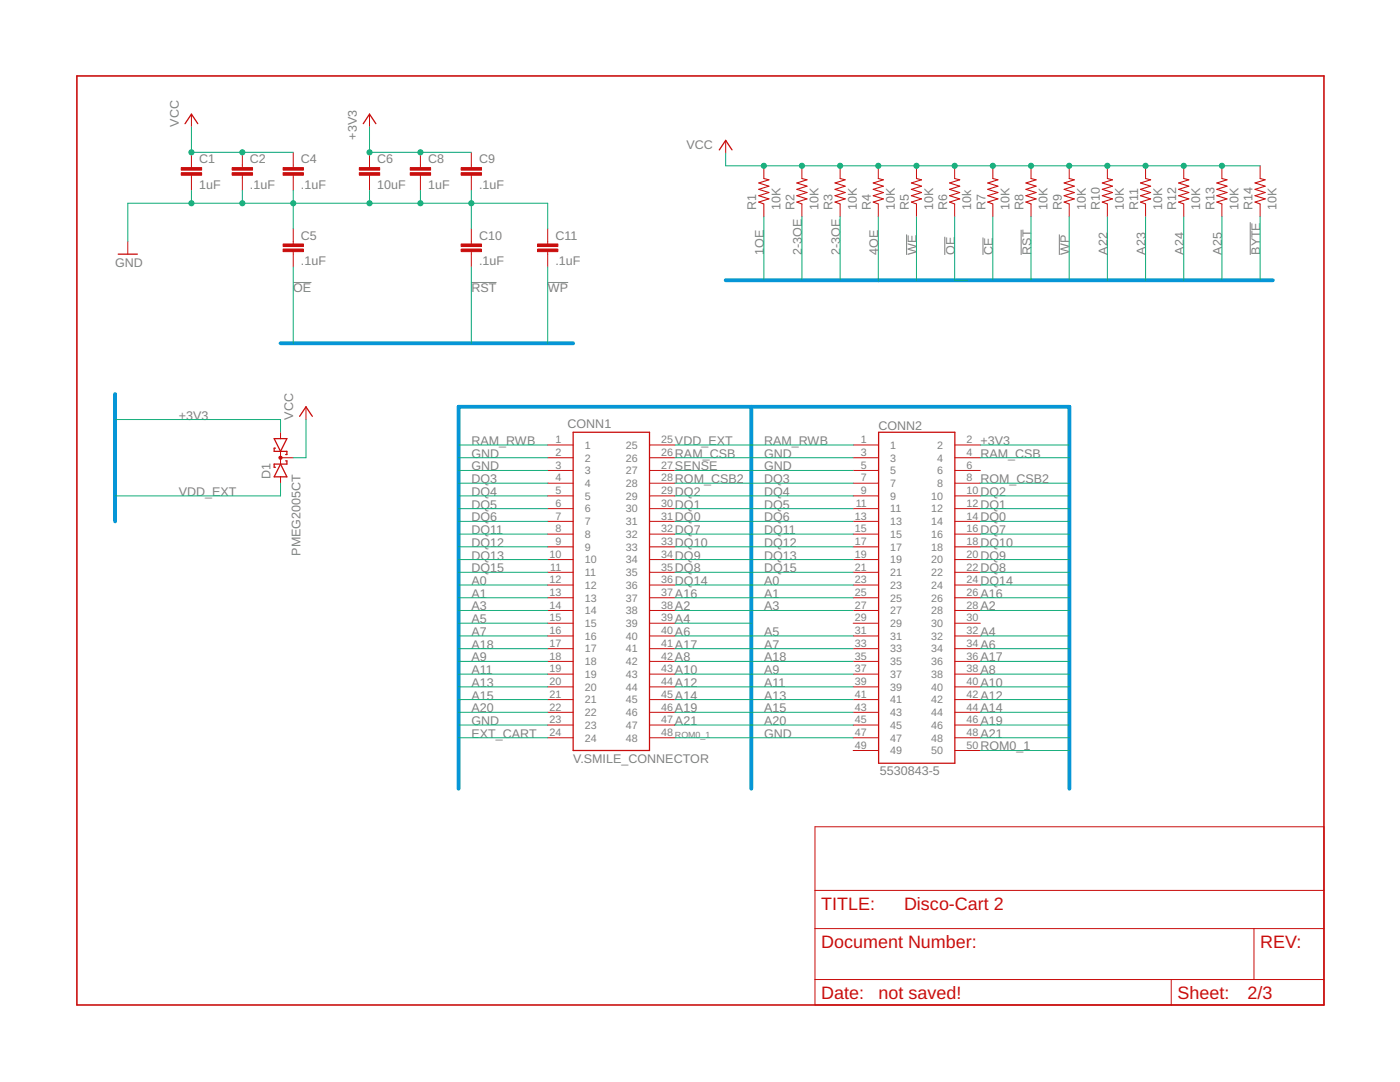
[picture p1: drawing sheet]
<svg xmlns="http://www.w3.org/2000/svg" width="279mm" height="216mm" viewBox="0 0 279 216" stroke-linecap="round" stroke-linejoin="round" font-family="sans-serif">
<path d="M58.5 56.4h3.6M94.1 56.4h5M109.3 56.4h4.1M180.9 46.8v4.1M188.6 47.2v3.7M196.2 47.4v3.5M203.8 45.8v5.1M211.4 46.8v4.1M249.5 44.3v6.6" fill="none" stroke="#808080" stroke-width=".2"/>
<path d="M15.3 15.2h248.9v185.3h-248.9z" fill="none" stroke="#c90d0c" stroke-width=".32"/>
<g fill="none" stroke="#c90d0c" stroke-width=".2">
<path d="M38.2 22.8v2.5M38.2 30.4v3M38.2 35v3M48.4 30.4v3M48.4 35v3M58.5 30.4v3M58.5 35v3M73.7 22.8v2.5M73.7 30.4v3M73.7 35v3M83.9 30.4v3M83.9 35v3"/>
<path d="M94.1 30.4v3M94.1 35v3M144.8 28v2.5M152.4 33.1v2.5M160 33.1v2.5M167.7 33.1v2.5M175.3 33.1v2.5M182.9 33.1v2.5M190.5 33.1v2.5M198.1 33.1v2.5M205.8 33.1v2.5M213.4 33.1v2.5"/>
<path d="M221 33.1v2.5M228.6 33.1v2.5M236.2 33.1v2.5M243.9 33.1v2.5M251.5 33.1v2.5M25.5 48.2v2.5M58.5 45.6v3.1M58.5 50.2v3.1M94.1 45.6v3.1M94.1 50.2v3.1M109.3 45.6v3.1M109.3 50.2v3.1"/>
<path d="M152.4 40.7v2.5M160 40.7v2.5M167.7 40.7v2.5M175.3 40.7v2.5M182.9 40.7v2.5M190.5 40.7v2.5M198.1 40.7v2.5M205.8 40.7v2.5M213.4 40.7v2.5M221 40.7v2.5M228.6 40.7v2.5M236.2 40.7v2.5"/>
<path d="M243.9 40.7v2.5M251.5 40.7v2.5M56 86.3v1.2M56 90.1v2.5M56 95.1v1.3M56 91.3h2.5M61.1 81.2v2.5M109.3 91.3h5.1M109.3 88.8h5.1M109.3 93.9h5.1M109.3 96.4h5.1M109.3 99h5.1"/>
<path d="M129.6 91.3h5.1M129.6 88.8h5.1M129.6 93.9h5.1M129.6 96.4h5.1M129.6 99h5.1M170.3 91.3h5M170.3 88.8h5M170.3 93.9h5M170.3 96.4h5M170.3 99h5M190.6 91.3h5M190.6 88.8h5"/>
<path d="M190.6 93.9h5M190.6 96.4h5M190.6 99h5M109.3 101.5h5.1M109.3 104h5.1M109.3 106.6h5.1M109.3 109.1h5.1M109.3 111.7h5.1M109.3 114.2h5.1M109.3 116.7h5.1M109.3 119.3h5.1M129.6 101.5h5.1"/>
<path d="M129.6 104h5.1M129.6 106.6h5.1M129.6 109.1h5.1M129.6 111.7h5.1M129.6 114.2h5.1M129.6 116.7h5.1M129.6 119.3h5.1M170.3 101.5h5M170.3 104h5M170.3 106.6h5M170.3 109.1h5M170.3 111.7h5"/>
<path d="M170.3 114.2h5M170.3 116.7h5M170.3 119.3h5M190.6 101.5h5M190.6 104h5M190.6 106.6h5M190.6 109.1h5M190.6 111.7h5M190.6 114.2h5M190.6 116.7h5M190.6 119.3h5M109.3 121.8h5.1"/>
<path d="M109.3 124.4h5.1M109.3 126.9h5.1M109.3 129.4h5.1M109.3 132h5.1M109.3 134.5h5.1M109.3 137.1h5.1M109.3 139.6h5.1M129.6 121.8h5.1M129.6 124.4h5.1M129.6 126.9h5.1M129.6 129.4h5.1M129.6 132h5.1"/>
<path d="M129.6 134.5h5.1M129.6 137.1h5.1M129.6 139.6h5.1M170.3 121.8h5M170.3 124.4h5M170.3 126.9h5M170.3 129.4h5M170.3 132h5M170.3 134.5h5M170.3 137.1h5M170.3 139.6h5M190.6 121.8h5"/>
<path d="M190.6 124.4h5M190.6 126.9h5M190.6 129.4h5M190.6 132h5M190.6 134.5h5M190.6 137.1h5M190.6 139.6h5M109.3 142.1h5.1M109.3 144.7h5.1M109.3 147.2h5.1M129.6 142.1h5.1M129.6 144.7h5.1"/>
<path d="M129.6 147.2h5.1M170.3 142.1h5M170.3 144.7h5M170.3 147.2h5M170.3 149.8h5M190.6 142.1h5M190.6 144.7h5M190.6 147.2h5M190.6 149.8h5M162.6 165h101.6v35.5h-101.6zM162.6 177.7h101.6M162.6 185.3h101.6"/>
<path d="M162.6 195.5h101.6M233.7 195.5v5M250.3 185.3v10.2"/>
</g>
<g fill="none" stroke="#c90d0c" stroke-width=".21">
<path d="M152.4 35.6l1.1 .3-2.1 .6 2.1 .6-2.1 .7 2.1 .6-2.1 .7 2.1 .6-2.1 .6 1 .4M160 35.6l1.1 .3-2.1 .6 2.1 .6-2.1 .7 2.1 .6-2.1 .7 2.1 .6-2.1 .6 1 .4M167.7 35.6l1 .3-2.1 .6 2.1 .6-2.1 .7 2.1 .6-2.1 .7 2.1 .6-2.1 .6 1.1 .4M175.3 35.6l1 .3-2 .6 2 .6-2 .7 2 .6-2 .7 2 .6-2 .6 1 .4M182.9 35.6l1 .3-2 .6 2 .6-2 .7 2 .6-2 .7 2 .6-2 .6 1 .4M190.5 35.6l1 .3-2 .6 2 .6-2 .7 2 .6-2 .7 2 .6-2 .6 1 .4M198.1 35.6l1.1 .3-2.1 .6 2.1 .6-2.1 .7 2.1 .6-2.1 .7 2.1 .6-2.1 .6 1 .4M205.8 35.6l1 .3-2.1 .6 2.1 .6-2.1 .7 2.1 .6-2.1 .7 2.1 .6-2.1 .6 1.1 .4M213.4 35.6l1 .3-2 .6 2 .6-2 .7 2 .6-2 .7 2 .6-2 .6 1 .4M221 35.6l1 .3-2 .6 2 .6-2 .7 2 .6-2 .7 2 .6-2 .6 1 .4M228.6 35.6l1 .3-2 .6 2 .6-2 .7 2 .6-2 .7 2 .6-2 .6 1 .4M236.2 35.6l1.1 .3-2.1 .6 2.1 .6-2.1 .7 2.1 .6-2.1 .7 2.1 .6-2.1 .6 1 .4"/>
<path d="M243.9 35.6l1 .3-2.1 .6 2.1 .6-2.1 .7 2.1 .6-2.1 .7 2.1 .6-2.1 .6 1.1 .4M251.5 35.6l1 .3-2 .6 2 .6-2 .7 2 .6-2 .7 2 .6-2 .6 1 .4"/>
</g>
<path d="M36.9 24.7l1.3-1.9 1.3 1.9M72.5 24.7l1.2-1.9 1.3 1.9M143.6 29.9l1.2-1.9 1.3 1.9M23.6 50.7h3.8M54.7 87.5h2.6l-1.3 2.6zM55 89.4h-.3v.7h2.6v.6h-.3M56 92.6l1.3 2.5h-2.6zM57 92h.3v.6h-2.6v.6h.3M59.8 83.1l1.3-1.9 1.2 1.9M114.4 86.3h15.2v63.5h-15.2zM175.3 86.3h15.3v66h-15.3z" fill="none" stroke="#c90d0c" stroke-width=".25"/>
<circle cx="56" cy="91.3" r=".33" fill="#c90d0c" stroke="#c90d0c" stroke-width=".2"/>
<g fill="#c90d0c" stroke="#c90d0c" stroke-width=".2">
<path d="M36.2 34.5h4v.5h-4z"/>
<path d="M36.2 33.4h4v.6h-4z"/>
<path d="M46.3 34.5h4.1v.5h-4.1z"/>
<path d="M46.3 33.4h4.1v.6h-4.1z"/>
<path d="M56.5 34.5h4.1v.5h-4.1z"/>
<path d="M56.5 33.4h4.1v.6h-4.1z"/>
<path d="M71.7 34.5h4.1v.5h-4.1z"/>
<path d="M71.7 33.4h4.1v.6h-4.1z"/>
<path d="M81.9 34.5h4v.5h-4z"/>
<path d="M81.9 33.4h4v.6h-4z"/>
<path d="M92 34.5h4.1v.5h-4.1z"/>
<path d="M92 33.4h4.1v.6h-4.1z"/>
<path d="M56.5 49.7h4.1v.5h-4.1z"/>
<path d="M56.5 48.7h4.1v.5h-4.1z"/>
<path d="M92 49.7h4.1v.5h-4.1z"/>
<path d="M92 48.7h4.1v.5h-4.1z"/>
<path d="M107.3 49.7h4v.5h-4z"/>
<path d="M107.3 48.7h4v.5h-4z"/>
</g>
<path d="M144.8 55.9h109.2M23 78.6v25.4M56 68.5h58.4M149.9 81.2v76.2M91.5 157.4v-76.2h121.9v76.2" fill="none" stroke="#0696d7" stroke-width=".76"/>
<g fill="none" stroke="#0dab76" stroke-width=".2">
<path d="M38.2 25.3v5.1h20.3M38.2 38v2.6M48.4 38v2.6M58.5 38v7.6M73.7 25.3v5.1h20.4M73.7 38v2.6M83.9 38v2.6M94.1 38v7.6M144.8 30.5v2.6h106.7M58.5 53.3v15.2M94.1 53.3v15.2M109.3 45.6v-5h-83.8v7.6"/>
<path d="M109.3 53.3v15.2M152.4 43.2v12.7M160 43.2v12.7M167.7 43.2v12.7M175.3 43.2v12.7M182.9 43.2v12.7M190.5 43.2v12.7h2.6M198.1 43.2v12.7M205.8 43.2v12.7M213.4 43.2v12.7M221 43.2v12.7M228.6 43.2v12.7"/>
<path d="M236.2 43.2v12.7M243.9 43.2v12.7M251.5 43.2v12.7M23 83.7h33v2.6M56 96.4v2.6h-33M61.1 83.7v7.6h-2.6M91.5 91.3h17.8M91.5 88.8h17.8M91.5 99h17.8M91.5 93.9h17.8M91.5 96.4h17.8M134.7 91.3h35.6"/>
<path d="M134.7 88.8h35.6M134.7 99h35.6M134.7 93.9h35.6M134.7 96.4h35.6M195.6 91.3h17.8M195.6 88.8h17.8M195.6 99h17.8M195.6 96.4h17.8M91.5 104h17.8M91.5 101.5h17.8M91.5 106.6h17.8M91.5 114.2h17.8"/>
<path d="M91.5 111.7h17.8M91.5 109.1h17.8M91.5 116.7h17.8M91.5 119.3h17.8M134.7 104h35.6M134.7 101.5h35.6M134.7 106.6h35.6M134.7 114.2h35.6M134.7 111.7h35.6M134.7 109.1h35.6M134.7 116.7h35.6M134.7 119.3h35.6"/>
<path d="M195.6 104h17.8M195.6 101.5h17.8M195.6 106.6h17.8M195.6 114.2h17.8M195.6 111.7h17.8M195.6 109.1h17.8M195.6 116.7h17.8M195.6 119.3h17.8M91.5 121.8h17.8M91.5 124.4h17.8M91.5 126.9h17.8M91.5 129.4h17.8"/>
<path d="M91.5 132h17.8M91.5 139.6h17.8M91.5 137.1h17.8M91.5 134.5h17.8M134.7 121.8h35.6M134.7 124.4h15.2M134.7 126.9h35.6M134.7 129.4h35.6M134.7 132h35.6M134.7 139.6h35.6M134.7 137.1h35.6M134.7 134.5h35.6"/>
<path d="M195.6 121.8h17.8M195.6 126.9h17.8M195.6 129.4h17.8M195.6 132h17.8M195.6 139.6h17.8M195.6 137.1h17.8M195.6 134.5h17.8M91.5 144.7h17.8M91.5 147.2h17.8M91.5 142.1h17.8M134.7 144.7h35.6M134.7 147.2h35.6"/>
<path d="M134.7 142.1h35.6M195.6 144.7h17.8M195.6 147.2h17.8M195.6 149.8h17.8M195.6 142.1h17.8"/>
</g>
<g fill="#0dab76" stroke="#0dab76" stroke-width=".2">
<circle cx="160" cy="33.1" r=".51"/>
<circle cx="167.7" cy="33.1" r=".51"/>
<circle cx="175.3" cy="33.1" r=".51"/>
<circle cx="182.9" cy="33.1" r=".51"/>
<circle cx="190.5" cy="33.1" r=".51"/>
<circle cx="198.1" cy="33.1" r=".51"/>
<circle cx="205.8" cy="33.1" r=".51"/>
<circle cx="152.4" cy="33.1" r=".51"/>
<circle cx="213.4" cy="33.1" r=".51"/>
<circle cx="221" cy="33.1" r=".51"/>
<circle cx="228.6" cy="33.1" r=".51"/>
<circle cx="236.2" cy="33.1" r=".51"/>
<circle cx="243.9" cy="33.1" r=".51"/>
<circle cx="48.4" cy="30.4" r=".51"/>
<circle cx="38.2" cy="30.4" r=".51"/>
<circle cx="83.9" cy="30.4" r=".51"/>
<circle cx="73.7" cy="30.4" r=".51"/>
<circle cx="38.2" cy="40.6" r=".51"/>
<circle cx="58.5" cy="40.6" r=".51"/>
<circle cx="73.7" cy="40.6" r=".51"/>
<circle cx="94.1" cy="40.6" r=".51"/>
<circle cx="48.4" cy="40.6" r=".51"/>
<circle cx="83.9" cy="40.6" r=".51"/>
</g>
<g font-size="3.6" fill="#c90d0c">
<text x="163.9" y="181.5">TITLE:</text>
<text x="180.4" y="181.5">Disco-Cart 2</text>
<text x="163.9" y="189.1">Document Number:</text>
<text x="251.5" y="189.1">REV:</text>
<text x="163.9" y="199.3">Date:</text>
<text x="175.3" y="199.3">not saved!</text>
<text x="235" y="199.3">Sheet:</text>
<text x="249" y="199.3">2/3</text>
</g>
<g font-size="2.5" fill="#808080">
<text x="35.7" y="25.3" transform="rotate(-90 35.7 25.3)">VCC</text>
<text x="71.2" y="27.9" transform="rotate(-90 71.2 27.9)">+3V3</text>
<text x="137" y="29.8">VCC</text>
<text x="39.7" y="32.6">C1</text>
<text x="49.9" y="32.6">C2</text>
<text x="60" y="32.6">C4</text>
<text x="75.3" y="32.6">C6</text>
<text x="85.4" y="32.6">C8</text>
<text x="95.6" y="32.6">C9</text>
<text x="39.7" y="37.6">1uF</text>
<text x="49.9" y="37.6">.1uF</text>
<text x="60" y="37.6">.1uF</text>
<text x="75.3" y="37.6">10uF</text>
<text x="85.4" y="37.6">1uF</text>
<text x="95.6" y="37.6">.1uF</text>
<text x="150.9" y="42" transform="rotate(-90 150.9 42)">R1</text>
<text x="155.7" y="42" transform="rotate(-90 155.7 42)">10K</text>
<text x="158.6" y="42" transform="rotate(-90 158.6 42)">R2</text>
<text x="163.4" y="42" transform="rotate(-90 163.4 42)">10K</text>
<text x="166.2" y="42" transform="rotate(-90 166.2 42)">R3</text>
<text x="171" y="42" transform="rotate(-90 171 42)">10K</text>
<text x="173.8" y="42" transform="rotate(-90 173.8 42)">R4</text>
<text x="178.6" y="42" transform="rotate(-90 178.6 42)">10K</text>
<text x="181.4" y="42" transform="rotate(-90 181.4 42)">R5</text>
<text x="186.2" y="42" transform="rotate(-90 186.2 42)">10K</text>
<text x="189" y="42" transform="rotate(-90 189 42)">R6</text>
<text x="193.8" y="42" transform="rotate(-90 193.8 42)">10k</text>
<text x="196.6" y="42" transform="rotate(-90 196.6 42)">R7</text>
<text x="201.4" y="42" transform="rotate(-90 201.4 42)">10K</text>
<text x="204.3" y="42" transform="rotate(-90 204.3 42)">R8</text>
<text x="209.1" y="42" transform="rotate(-90 209.1 42)">10K</text>
<text x="211.9" y="42" transform="rotate(-90 211.9 42)">R9</text>
<text x="216.7" y="42" transform="rotate(-90 216.7 42)">10K</text>
<text x="219.5" y="42" transform="rotate(-90 219.5 42)">R10</text>
<text x="224.3" y="42" transform="rotate(-90 224.3 42)">10K</text>
<text x="227.1" y="42" transform="rotate(-90 227.1 42)">R11</text>
<text x="231.9" y="42" transform="rotate(-90 231.9 42)">10K</text>
<text x="234.7" y="42" transform="rotate(-90 234.7 42)">R12</text>
<text x="239.5" y="42" transform="rotate(-90 239.5 42)">10K</text>
<text x="242.4" y="42" transform="rotate(-90 242.4 42)">R13</text>
<text x="247.2" y="42" transform="rotate(-90 247.2 42)">10K</text>
<text x="250" y="42" transform="rotate(-90 250 42)">R14</text>
<text x="254.8" y="42" transform="rotate(-90 254.8 42)">10K</text>
<text x="60" y="47.8">C5</text>
<text x="95.6" y="47.8">C10</text>
<text x="110.8" y="47.8">C11</text>
<text x="23" y="53.2">GND</text>
<text x="60" y="52.9">.1uF</text>
<text x="95.6" y="52.9">.1uF</text>
<text x="110.8" y="52.9">.1uF</text>
<text x="152.4" y="50.9" transform="rotate(-90 152.4 50.9)">1OE</text>
<text x="160.1" y="50.9" transform="rotate(-90 160.1 50.9)">2-3OE</text>
<text x="167.7" y="50.9" transform="rotate(-90 167.7 50.9)">2-3OE</text>
<text x="175.3" y="50.9" transform="rotate(-90 175.3 50.9)">4OE</text>
<text x="182.9" y="50.9" transform="rotate(-90 182.9 50.9)">WE</text>
<text x="190.5" y="50.9" transform="rotate(-90 190.5 50.9)">OE</text>
<text x="198.1" y="50.9" transform="rotate(-90 198.1 50.9)">CE</text>
<text x="205.8" y="50.9" transform="rotate(-90 205.8 50.9)">RST</text>
<text x="213.4" y="50.9" transform="rotate(-90 213.4 50.9)">WP</text>
<text x="221" y="50.9" transform="rotate(-90 221 50.9)">A22</text>
<text x="228.6" y="50.9" transform="rotate(-90 228.6 50.9)">A23</text>
<text x="236.2" y="50.9" transform="rotate(-90 236.2 50.9)">A24</text>
<text x="243.9" y="50.9" transform="rotate(-90 243.9 50.9)">A25</text>
<text x="251.5" y="50.9" transform="rotate(-90 251.5 50.9)">BYTE</text>
<text x="58.5" y="58.3">OE</text>
<text x="94.1" y="58.3">RST</text>
<text x="109.3" y="58.3">WP</text>
<text x="35.7" y="83.7">+3V3</text>
<text x="58.5" y="83.7" transform="rotate(-90 58.5 83.7)">VCC</text>
<text x="94.1" y="88.8">RAM_RWB</text>
<text x="113.3" y="85.5">CONN1</text>
<text x="134.7" y="88.8">VDD_EXT</text>
<text x="152.5" y="88.8">RAM_RWB</text>
<text x="175.3" y="85.7">CONN2</text>
<text x="195.7" y="88.8">+3V3</text>
<text x="54" y="95.7" transform="rotate(-90 54 95.7)">D1</text>
<text x="94.1" y="91.3">GND</text>
<text x="94.1" y="93.9">GND</text>
<text x="134.7" y="91.3">RAM_CSB</text>
<text x="134.7" y="93.9">SENSE</text>
<text x="152.5" y="91.3">GND</text>
<text x="152.5" y="93.9">GND</text>
<text x="195.7" y="91.3">RAM_CSB</text>
<text x="35.7" y="99">VDD_EXT</text>
<text x="94.1" y="96.4">DQ3</text>
<text x="94.1" y="99">DQ4</text>
<text x="94.1" y="101.5">DQ5</text>
<text x="134.7" y="101.5">DQ1</text>
<text x="134.7" y="99">DQ2</text>
<text x="134.7" y="96.4">ROM_CSB2</text>
<text x="152.5" y="96.4">DQ3</text>
<text x="152.5" y="99">DQ4</text>
<text x="152.5" y="101.5">DQ5</text>
<text x="195.7" y="101.5">DQ1</text>
<text x="195.7" y="99">DQ2</text>
<text x="195.7" y="96.4">ROM_CSB2</text>
<text x="94.1" y="104">DQ6</text>
<text x="94.1" y="106.6">DQ11</text>
<text x="134.7" y="104">DQ0</text>
<text x="134.7" y="106.6">DQ7</text>
<text x="152.5" y="104">DQ6</text>
<text x="152.5" y="106.6">DQ11</text>
<text x="195.7" y="104">DQ0</text>
<text x="195.7" y="106.6">DQ7</text>
<text x="59.9" y="110.9" transform="rotate(-90 59.9 110.9)">PMEG2005CT</text>
<text x="94.1" y="109.1">DQ12</text>
<text x="94.1" y="111.7">DQ13</text>
<text x="134.7" y="111.7">DQ9</text>
<text x="134.7" y="109.1">DQ10</text>
<text x="152.5" y="109.1">DQ12</text>
<text x="152.5" y="111.7">DQ13</text>
<text x="195.7" y="111.7">DQ9</text>
<text x="195.7" y="109.1">DQ10</text>
<text x="94.1" y="114.2">DQ15</text>
<text x="94.1" y="116.7">A0</text>
<text x="94.1" y="119.3">A1</text>
<text x="134.7" y="114.2">DQ8</text>
<text x="134.7" y="116.7">DQ14</text>
<text x="134.7" y="119.3">A16</text>
<text x="152.5" y="114.2">DQ15</text>
<text x="152.5" y="116.7">A0</text>
<text x="152.5" y="119.3">A1</text>
<text x="195.7" y="114.2">DQ8</text>
<text x="195.7" y="116.7">DQ14</text>
<text x="195.7" y="119.3">A16</text>
<text x="94.1" y="121.8">A3</text>
<text x="94.1" y="124.4">A5</text>
<text x="134.7" y="121.8">A2</text>
<text x="134.7" y="124.4">A4</text>
<text x="152.5" y="121.8">A3</text>
<text x="195.7" y="121.8">A2</text>
<text x="94.1" y="129.4">A18</text>
<text x="94.1" y="132">A9</text>
<text x="94.1" y="126.9">A7</text>
<text x="134.7" y="129.4">A17</text>
<text x="134.7" y="132">A8</text>
<text x="134.7" y="126.9">A6</text>
<text x="152.5" y="126.9">A5</text>
<text x="152.5" y="132">A18</text>
<text x="152.5" y="129.4">A7</text>
<text x="195.7" y="126.9">A4</text>
<text x="195.7" y="132">A17</text>
<text x="195.7" y="129.4">A6</text>
<text x="94.1" y="137">A13</text>
<text x="94.1" y="134.5">A11</text>
<text x="134.7" y="137">A12</text>
<text x="134.7" y="134.5">A10</text>
<text x="152.5" y="137">A11</text>
<text x="152.5" y="134.5">A9</text>
<text x="195.7" y="137">A10</text>
<text x="195.7" y="134.5">A8</text>
<text x="94.1" y="142.1">A20</text>
<text x="94.1" y="139.6">A15</text>
<text x="134.7" y="142.1">A19</text>
<text x="134.7" y="139.6">A14</text>
<text x="152.5" y="142.1">A15</text>
<text x="152.5" y="139.6">A13</text>
<text x="195.7" y="142.1">A14</text>
<text x="195.7" y="139.6">A12</text>
<text x="94.1" y="144.7">GND</text>
<text x="94.1" y="147.2">EXT_CART</text>
<text x="134.7" y="144.7">A21</text>
<text x="152.5" y="147.2">GND</text>
<text x="152.5" y="144.7">A20</text>
<text x="195.7" y="149.7">ROM0_1</text>
<text x="195.7" y="147.2">A21</text>
<text x="195.7" y="144.7">A19</text>
<text x="114.4" y="152.3">V.SMILE_CONNECTOR</text>
<text x="175.6" y="154.6">5530843-5</text>
</g>
<g font-size="2.1" fill="#808080">
<text x="110.9" y="88.4">1</text>
<text x="116.7" y="89.6">1</text>
<text x="124.9" y="89.6">25</text>
<text x="132" y="88.4">25</text>
<text x="171.8" y="88.4">1</text>
<text x="177.7" y="89.6">1</text>
<text x="187.1" y="89.6">2</text>
<text x="192.9" y="88.4">2</text>
<text x="110.9" y="91">2</text>
<text x="110.9" y="93.5">3</text>
<text x="116.7" y="92.1">2</text>
<text x="116.7" y="94.6">3</text>
<text x="124.9" y="92.1">26</text>
<text x="124.9" y="94.6">27</text>
<text x="132" y="91">26</text>
<text x="132" y="93.5">27</text>
<text x="171.8" y="91">3</text>
<text x="171.8" y="93.5">5</text>
<text x="177.7" y="92.1">3</text>
<text x="177.7" y="94.6">5</text>
<text x="187.1" y="92.1">4</text>
<text x="187.1" y="94.6">6</text>
<text x="192.9" y="91">4</text>
<text x="192.9" y="93.5">6</text>
<text x="110.9" y="96.1">4</text>
<text x="110.9" y="98.6">5</text>
<text x="110.9" y="101.1">6</text>
<text x="116.7" y="97.2">4</text>
<text x="116.7" y="99.7">5</text>
<text x="124.9" y="97.2">28</text>
<text x="124.9" y="99.7">29</text>
<text x="132" y="96.1">28</text>
<text x="132" y="98.6">29</text>
<text x="132" y="101.1">30</text>
<text x="170.8" y="101.1">11</text>
<text x="171.8" y="96.1">7</text>
<text x="171.8" y="98.6">9</text>
<text x="177.7" y="97.2">7</text>
<text x="177.7" y="99.7">9</text>
<text x="185.9" y="99.7">10</text>
<text x="187.1" y="97.2">8</text>
<text x="192.9" y="96.1">8</text>
<text x="192.9" y="98.6">10</text>
<text x="192.9" y="101.1">12</text>
<text x="110.9" y="103.7">7</text>
<text x="110.9" y="106.2">8</text>
<text x="116.7" y="102.3">6</text>
<text x="116.7" y="104.8">7</text>
<text x="116.7" y="107.3">8</text>
<text x="124.9" y="102.3">30</text>
<text x="124.9" y="104.8">31</text>
<text x="124.9" y="107.3">32</text>
<text x="132" y="103.7">31</text>
<text x="132" y="106.2">32</text>
<text x="170.6" y="103.7">13</text>
<text x="170.6" y="106.2">15</text>
<text x="177.7" y="102.3">11</text>
<text x="177.7" y="104.8">13</text>
<text x="177.7" y="107.3">15</text>
<text x="185.9" y="102.3">12</text>
<text x="185.9" y="104.8">14</text>
<text x="185.9" y="107.3">16</text>
<text x="192.9" y="103.7">14</text>
<text x="192.9" y="106.2">16</text>
<text x="109.7" y="111.3">10</text>
<text x="109.8" y="113.8">11</text>
<text x="110.9" y="108.8">9</text>
<text x="116.7" y="109.9">9</text>
<text x="116.7" y="112.4">10</text>
<text x="124.9" y="109.9">33</text>
<text x="124.9" y="112.4">34</text>
<text x="132" y="108.8">33</text>
<text x="132" y="111.3">34</text>
<text x="132" y="113.8">35</text>
<text x="170.6" y="108.8">17</text>
<text x="170.6" y="111.3">19</text>
<text x="170.6" y="113.8">21</text>
<text x="177.7" y="109.9">17</text>
<text x="177.7" y="112.4">19</text>
<text x="185.9" y="109.9">18</text>
<text x="185.9" y="112.4">20</text>
<text x="192.9" y="108.8">18</text>
<text x="192.9" y="111.3">20</text>
<text x="192.9" y="113.8">22</text>
<text x="109.7" y="116.4">12</text>
<text x="109.7" y="118.9">13</text>
<text x="116.7" y="115">11</text>
<text x="116.7" y="117.5">12</text>
<text x="124.9" y="115">35</text>
<text x="124.9" y="117.5">36</text>
<text x="132" y="116.4">36</text>
<text x="132" y="118.9">37</text>
<text x="170.6" y="116.4">23</text>
<text x="170.6" y="118.9">25</text>
<text x="177.7" y="115">21</text>
<text x="177.7" y="117.5">23</text>
<text x="185.9" y="115">22</text>
<text x="185.9" y="117.5">24</text>
<text x="192.9" y="116.4">24</text>
<text x="192.9" y="118.9">26</text>
<text x="109.7" y="121.5">14</text>
<text x="109.7" y="124">15</text>
<text x="116.7" y="120">13</text>
<text x="116.7" y="122.6">14</text>
<text x="116.7" y="125.1">15</text>
<text x="124.9" y="120">37</text>
<text x="124.9" y="122.6">38</text>
<text x="124.9" y="125.1">39</text>
<text x="132" y="121.5">38</text>
<text x="132" y="124">39</text>
<text x="170.6" y="121.5">27</text>
<text x="170.6" y="124">29</text>
<text x="177.7" y="120">25</text>
<text x="177.7" y="122.6">27</text>
<text x="177.7" y="125.1">29</text>
<text x="185.9" y="120">26</text>
<text x="185.9" y="122.6">28</text>
<text x="185.9" y="125.1">30</text>
<text x="192.9" y="121.5">28</text>
<text x="192.9" y="124">30</text>
<text x="109.7" y="126.5">16</text>
<text x="109.7" y="129.1">17</text>
<text x="109.7" y="131.6">18</text>
<text x="116.7" y="127.7">16</text>
<text x="116.7" y="130.2">17</text>
<text x="124.9" y="127.7">40</text>
<text x="124.9" y="130.2">41</text>
<text x="132" y="126.5">40</text>
<text x="132" y="129.1">41</text>
<text x="132" y="131.6">42</text>
<text x="170.6" y="126.5">31</text>
<text x="170.6" y="129.1">33</text>
<text x="170.6" y="131.6">35</text>
<text x="177.7" y="127.7">31</text>
<text x="177.7" y="130.2">33</text>
<text x="185.9" y="127.7">32</text>
<text x="185.9" y="130.2">34</text>
<text x="192.9" y="126.5">32</text>
<text x="192.9" y="129.1">34</text>
<text x="192.9" y="131.6">36</text>
<text x="109.7" y="134.2">19</text>
<text x="109.7" y="136.7">20</text>
<text x="116.7" y="132.7">18</text>
<text x="116.7" y="135.3">19</text>
<text x="116.7" y="137.8">20</text>
<text x="124.9" y="132.7">42</text>
<text x="124.9" y="135.3">43</text>
<text x="124.9" y="137.8">44</text>
<text x="132" y="134.2">43</text>
<text x="132" y="136.7">44</text>
<text x="170.6" y="134.2">37</text>
<text x="170.6" y="136.7">39</text>
<text x="177.7" y="132.7">35</text>
<text x="177.7" y="135.3">37</text>
<text x="177.7" y="137.8">39</text>
<text x="185.9" y="132.7">36</text>
<text x="185.9" y="135.3">38</text>
<text x="185.9" y="137.8">40</text>
<text x="192.9" y="134.2">38</text>
<text x="192.9" y="136.7">40</text>
<text x="109.7" y="139.2">21</text>
<text x="109.7" y="141.8">22</text>
<text x="116.7" y="140.3">21</text>
<text x="116.7" y="142.9">22</text>
<text x="124.9" y="140.4">45</text>
<text x="124.9" y="142.9">46</text>
<text x="132" y="139.2">45</text>
<text x="132" y="141.8">46</text>
<text x="170.6" y="139.2">41</text>
<text x="170.6" y="141.8">43</text>
<text x="177.7" y="140.3">41</text>
<text x="177.7" y="142.9">43</text>
<text x="185.9" y="140.4">42</text>
<text x="185.9" y="142.9">44</text>
<text x="192.9" y="139.2">42</text>
<text x="192.9" y="141.8">44</text>
<text x="109.7" y="144.3">23</text>
<text x="109.7" y="146.9">24</text>
<text x="116.7" y="145.4">23</text>
<text x="116.7" y="148">24</text>
<text x="124.9" y="145.4">47</text>
<text x="124.9" y="148">48</text>
<text x="132" y="144.3">47</text>
<text x="132" y="146.9">48</text>
<text x="170.6" y="144.3">45</text>
<text x="170.6" y="146.9">47</text>
<text x="170.6" y="149.4">49</text>
<text x="177.7" y="145.4">45</text>
<text x="177.7" y="148">47</text>
<text x="185.9" y="145.4">46</text>
<text x="185.9" y="148">48</text>
<text x="192.9" y="144.3">46</text>
<text x="192.9" y="146.9">48</text>
<text x="192.9" y="149.4">50</text>
<text x="177.7" y="150.5">49</text>
<text x="185.9" y="150.5">50</text>
</g>
<text font-size="1.8" fill="#808080" x="134.7" y="147.2">ROM0_1</text>
</svg>
